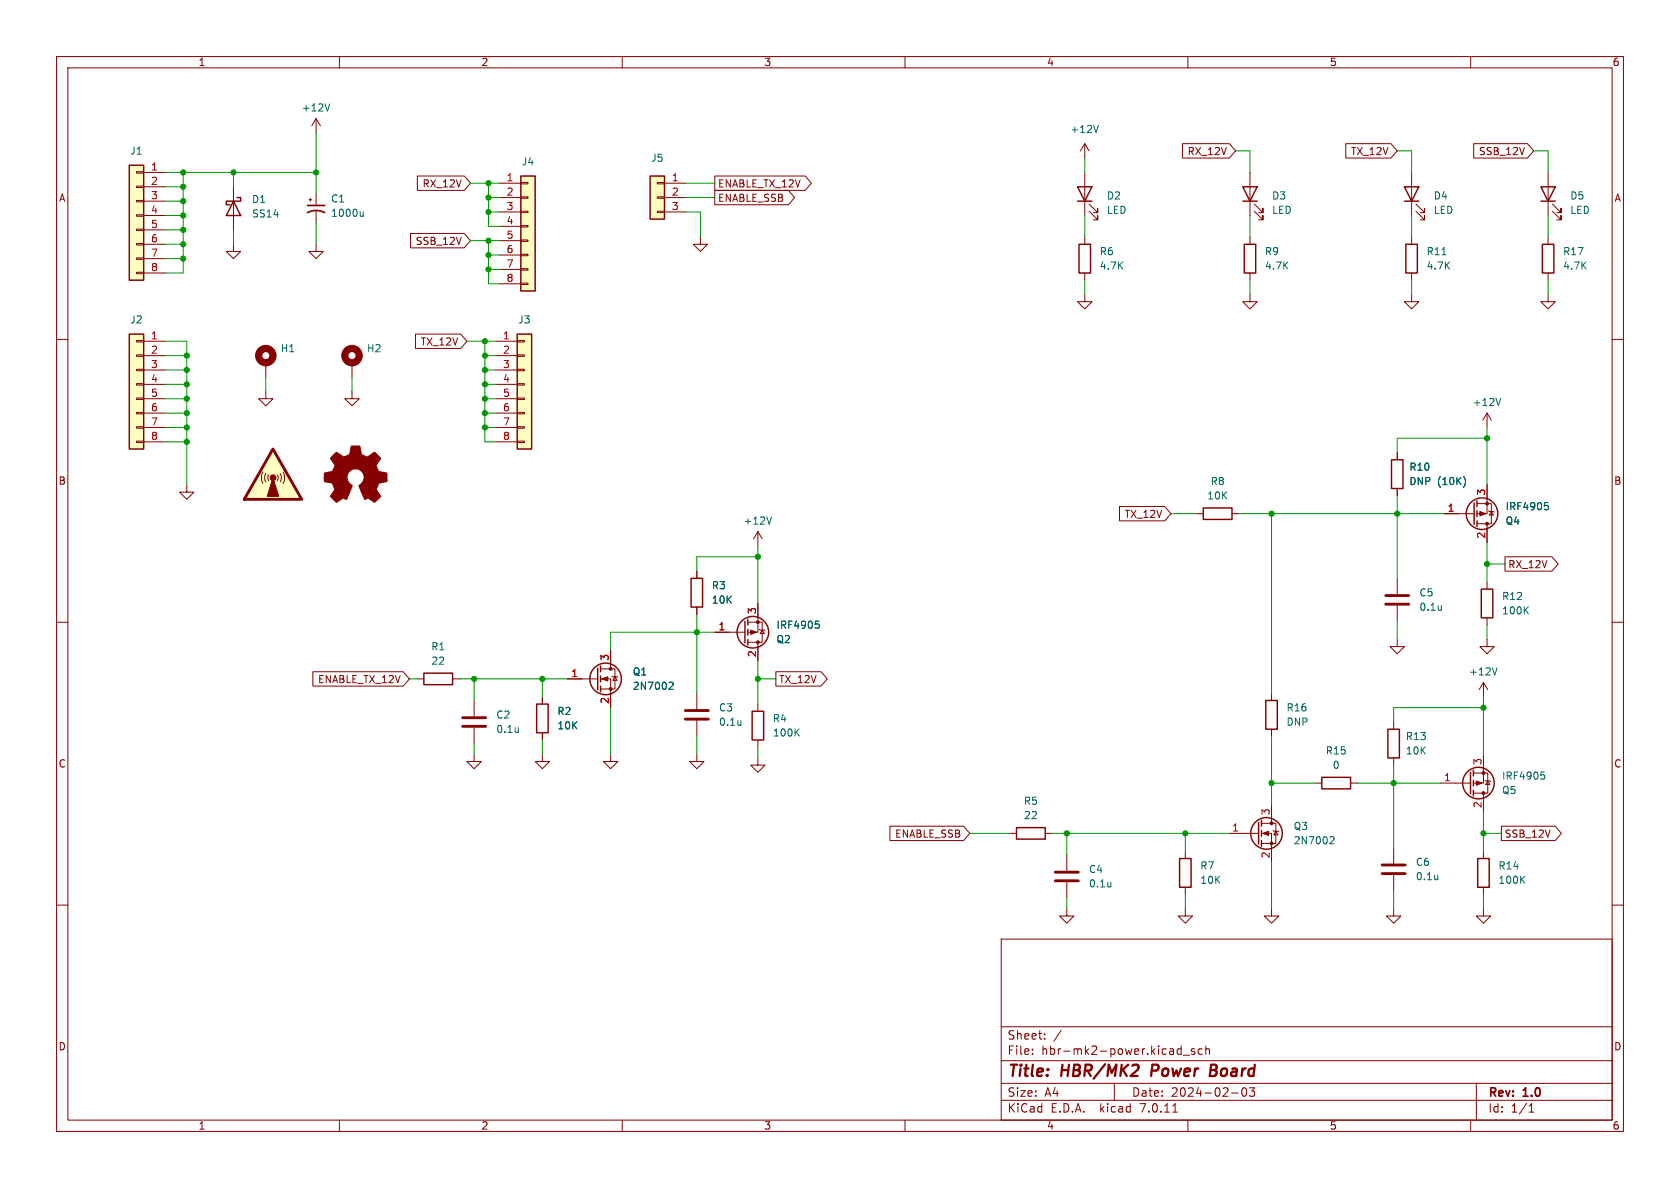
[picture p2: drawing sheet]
<svg xmlns="http://www.w3.org/2000/svg" width="297mm" height="210mm" viewBox="0 0 297 210" stroke-linecap="round" stroke-linejoin="round" font-family="sans-serif">
<g fill="none" stroke="#840000" stroke-width=".18">
<path d="M10 10h277v190h-277zM12 12h273v186h-273zM60 10v2M110 10v2M160 10v2M210 10v2M260 10v2M10 60h2M285 60h2M24.1 78h1.3v.2h-1.3zM24.1 75.4h1.3v.3h-1.3zM24.1 72.9h1.3v.3h-1.3z"/>
<path d="M24.1 70.4h1.3v.2h-1.3zM24.1 67.8h1.3v.3h-1.3zM24.1 65.3h1.3v.2h-1.3zM24.1 62.7h1.3v.3h-1.3zM24.1 60.2h1.3v.3h-1.3zM25.4 60.3h3.8M25.4 62.9h3.8M25.4 65.4h3.8M25.4 67.9h3.8M25.4 70.5h3.8M25.4 73h3.8M25.4 75.6h3.8"/>
<path d="M25.4 78.1h3.8M47 69.2v1.3h1.3l-1.3 1.3-1.3-1.3h1.3M47 64.1v2.6M255.3 90.8h5.3M261.1 89h2.6v3.6h-2.6M262.9 85.7v5.1h-1.8M262.9 92.6v3.3M263.1 90.3l.2 .1h.7l.2 .2M263.7 90.4l.3 .7h-.7zM10 110h2M126.4 111.8h5.3M132.2 110h2.5v3.5h-2.5"/>
<path d="M134 106.7v5.1h-1.8M134 113.5v3.3M134.2 111.3l.2 .1h.7l.2 .1M134.7 111.4l.4 .6h-.7zM262.9 102.9v1.2M262.9 109.2v1.3M285 110h2M134 134v1.3h1.3l-1.3 1.2-1.3-1.2h1.3M134 124.5v1.2M134 130.8v1.3M224.8 122.6v1.2M224.8 128.9v1.3"/>
<path d="M232.4 138.4h1.3M238.8 138.4h1.2M246.4 127.6v1.3M246.4 134v1.3M254.6 138.4h5.4M260.5 136.7h2.5v3.5h-2.5M262.3 133.4v5h-1.8M262.5 137.9l.1 .1h.8l.1 .2M263 138l.4 .7h-.8zM10 160h2M178.4 147.3h1.3M184.8 147.3h1.3"/>
<path d="M188.6 151.1v2.8M188.6 156v2.8M209.5 150.5v1.3M209.5 156.8v1.3M217.2 147.3h5.3M223 147.3h1.8v5.1M223 145.5h2.6v3.6h-2.6M224.8 142.2v3.3M225 146.8l.2 .1h.7l.2 .2M225.6 146.9l.3 .7h-.7zM246.4 149.9v2.8M246.4 154.7v2.8"/>
<path d="M262.3 140.2v3.3M262.3 150.5v1.3M262.3 156.8v1.3M285 160h2M177 166h108v32h-108zM188.6 160.7v1.2h1.3l-1.3 1.3-1.3-1.3h1.3M209.5 160.7v1.2h1.3l-1.3 1.3-1.2-1.3h1.2M224.8 160.7v1.2h1.3l-1.3 1.3-1.3-1.3h1.3M246.4 160.7v1.2h1.2l-1.2 1.3-1.3-1.3h1.3M262.3 160.7v1.2h1.2l-1.2 1.3-1.3-1.3h1.3M60 198v2M110 198v2"/>
<path d="M160 198v2M177 194.5h108M177 191.5h108M177 187.5h108M177 181.5h108M182.5 186.3v.1M182.5 185.5v.1M184.7 183.6v.1M184.7 182.8v.1M187.6 182.1l-1.3 2M197 191.5v3M207.3 196.6h.9"/>
<path d="M208.4 185.4l.4 .1M208.8 184.9v1.5M208.8 186.3l-.4 .1M209.2 186.5h1.1M210 198v2M211.2 185.5l-.4-.1-.2 .2 .1 .2 .5 .2v.3h-.6M212.5 185.5l-.4-.1-.3 .3v.4l.2 .2h.5M213.2 185.5l.2-.1 .3 .1 .1 .9M213.2 184.9v1.5M217.7 193.2h1.2M219.7 192.4l.2-.1a.81 .81 0 0 1 .6 .6 .81 .81 0 0 1-.3 .8l-.2 .1a.81 .81 0 0 1-.3-1.4zM220.9 192.3h.9l-.5 .6 .4 .1v.7l-.2 .1h-.4l-.2-.1"/>
<path d="M260 198v2M261 191.5v6.5M270.3 196.6h.9M270.3 195.5l.4-.4v1.5"/>
</g>
<path d="M203.6 189.3h.8M203.7 188.2l-.2 2M214 189.2h.7M214.7 189.2l.2 .1M214.9 189.1l-.2 .1M215 188.3l-.9-.1-.2 2 .9-.1" fill="none" stroke="#840000" stroke-width=".4"/>
<g fill="none" stroke="#840000" stroke-width=".25">
<path d="M22.9 59.1h2.5v20.3h-2.5zM260.6 88.9v3.8M261.1 88.5v1M261.1 90.3v1M261.1 92.1v1M131.7 109.9v3.8M132.2 109.5v1M132.2 111.3v1M132.2 113v1M261.9 104.1h2v5.1h-2zM133 125.7h2v5.1h-2zM223.8 123.8h2v5.1h-2z"/>
<path d="M233.7 137.4h5.1v2h-5.1zM245.4 128.9h2v5.1h-2zM260 136.5v3.8M260.5 136.1v1.1M260.5 137.9v1M260.5 139.7v1M179.7 146.3h5.1v2h-5.1zM208.5 151.8h2.1v5h-2.1zM222.5 145.4v3.8M223 145v1.1M223 146.8v1M223 148.6v1"/>
<path d="M261.2 151.8h2.1v5h-2.1z"/>
<circle cx="262" cy="90.8" r="2.79"/>
<circle cx="133.1" cy="111.8" r="2.79"/>
<circle cx="261.4" cy="138.4" r="2.79"/>
<circle cx="223.9" cy="147.3" r="2.79"/>
</g>
<g fill="none" stroke="#006464" stroke-width=".18">
<path d="M273.1 88.8h.6M273.2 89.3h.3l.2 .3v.4l-.5 .1M144.2 109.8h.6M144.3 110.3h.3l.2 .2-.1 .5-.4 .1M269.7 107.8l.5 .7M270.2 107.3l-.7 .7M140.7 129.4l.6 .7M141.3 128.8l-.7 .8M272.4 136.5h.6M272.6 137h.3l.2 .2-.1 .4-.4 .1M196.4 155.9v.9M196.4 156.7h-.1"/>
<path d="M235.3 147.9l.4 .1 .1 .3-.7 .9h.7M254.2 154.7v.8M254.2 155.4l-.1 .1M269 155.4l.6 .8M269.6 154.9l-.8 .7"/>
</g>
<g fill="#840000" stroke="#840000" stroke-width=".18">
<path d="M223.3 147.3l1-.4v.8z"/>
<path d="M261 138l1 .4-1 .4z"/>
<path d="M132.7 111.4l1 .4-1 .3z"/>
<path d="M261.6 90.4l1 .4-1 .4z"/>
<circle cx="224.8" cy="149.1" r=".25"/>
<circle cx="224.8" cy="145.5" r=".25"/>
<circle cx="262.3" cy="136.7" r=".25"/>
<circle cx="262.3" cy="140.2" r=".25"/>
<circle cx="134" cy="110" r=".25"/>
<circle cx="134" cy="113.5" r=".25"/>
<circle cx="262.9" cy="89" r=".25"/>
<circle cx="262.9" cy="92.6" r=".25"/>
</g>
<path d="M186.6 155.7h4M186.6 154.2h4M244.3 154.4h4.1M244.3 152.9h4.1" fill="none" stroke="#840000" stroke-width=".51"/>
<circle cx="47" cy="62.9" r="1.27" fill="none" stroke="#840000" stroke-width="1.3"/>
<path d="M22.9 59.1h2.5v20.3h-2.5z" fill="#ffffc2" stroke="#ffffc2" stroke-width=".18"/>
<path d="M48.3 79.4l5 8.9h-10.1z" fill="#ffffc2"/>
<g fill="none" stroke="#840000" stroke-width=".18">
<path d="M24.1 38h1.3v.2h-1.3zM24.1 35.4h1.3v.3h-1.3zM24.1 32.9h1.3v.2h-1.3zM24.1 30.4h1.3v.2h-1.3zM25.4 30.5h3.8M25.4 33h3.8M25.4 35.6h3.8M25.4 38.1h3.8M41.3 33v7.6M54.6 35.3h.5M54.9 35.1v.5M55.9 21v2.5"/>
<path d="M55.9 34.3v2M55.9 37.3v2.1M55.9 21l-.8 1.2M55.9 21l.7 1.2M73.8 31.1h8.3l1.1 1.3-1.1 1.3h-8.3zM88.3 32.4h3.8M88.3 34.9h3.8M88.3 37.5h3.8M92.1 39.9h1.2v.2h-1.2zM92.1 37.3h1.2v.3h-1.2zM92.1 34.8h1.2v.3h-1.2zM92.1 32.3h1.2v.2h-1.2z"/>
<path d="M116.2 37.3h1.3v.3h-1.3zM116.2 34.8h1.3v.3h-1.3zM116.2 32.3h1.3v.2h-1.3zM117.5 32.4h3.8M117.5 34.9h3.8M117.5 37.5h3.8M126.4 31.1h15.9l1.1 1.3-1.1 1.3h-15.9zM126.4 33.7h13l1.1 1.2-1.1 1.3h-13zM191.8 25.4l-.8 1.3M191.8 25.4v2.5M191.8 30.5v7.6M191.8 25.4l.7 1.3"/>
<path d="M192.5 37.3l1.6 1.6v-.8v.8h-.8M192.5 36.1l1.6 1.5v-.8v.8h-.8M209 25.4h8.3l1.1 1.3-1.1 1.2h-8.3zM221 30.5v7.6M221.7 37.3l1.6 1.6v-.8v.8h-.8M221.7 36.1l1.6 1.5v-.8v.8h-.8M237.9 25.4h8l1.1 1.3-1.1 1.2h-8zM249.6 30.5v7.6M250.3 37.3l1.5 1.6v-.8v.8h-.7M250.3 36.1l1.5 1.5v-.8v.8h-.7M260.5 25.4h9.5l1.1 1.3-1.1 1.2h-9.5zM273.7 30.5v7.6"/>
<path d="M274.4 37.3l1.6 1.6v-.8v.8h-.8M274.4 36.1l1.6 1.5v-.8v.8h-.8M24.1 48.1h1.3v.3h-1.3zM24.1 45.6h1.3v.2h-1.3zM24.1 43.1h1.3v.2h-1.3zM24.1 40.5h1.3v.3h-1.3zM25.4 40.6h3.8M25.4 43.2h3.8M25.4 45.7h3.8M25.4 48.3h3.8M41.3 43.2v1.3h1.2l-1.2 1.2-1.3-1.2h1.3M55.9 43.2v1.3h1.2l-1.2 1.2-1.3-1.2h1.3"/>
<path d="M72.6 41.3h9.5l1.1 1.2-1.1 1.3h-9.5zM73.5 59.1h7.9l1.1 1.2-1.1 1.3h-7.9zM88.3 40h3.8M88.3 42.5h3.8M88.3 45.1h3.8M88.3 47.6h3.8M88.3 50.2h3.8M92.1 50h1.2v.3h-1.2zM92.1 47.5h1.2v.3h-1.2zM92.1 45h1.2v.2h-1.2zM92.1 42.4h1.2v.3h-1.2zM123.8 41.9v1.3h1.3l-1.3 1.3-1.2-1.3h1.2"/>
<path d="M191.8 52.1v1.2h1.2l-1.2 1.3-1.3-1.3h1.3M191.8 41.9v1.3M191.8 48.3v1.2M221 52.1v1.2h1.2l-1.2 1.3-1.3-1.3h1.3M221 41.9v1.3M221 48.3v1.2M249.6 52.1v1.2h1.2l-1.2 1.3-1.3-1.3h1.3M249.6 41.9v1.3M249.6 48.3v1.2M273.7 52.1v1.2h1.3l-1.3 1.3-1.3-1.3h1.3M273.7 41.9v1.3M273.7 48.3v1.2"/>
<path d="M62.2 69.2v1.3h1.3l-1.3 1.3-1.2-1.3h1.2M62.2 64.1v2.6M87.6 60.3h3.8M87.6 62.9h3.8M87.6 65.4h3.8M87.6 67.9h3.8M87.6 70.5h3.8M87.6 73h3.8M87.6 75.6h3.8M87.6 78.1h3.8M91.4 78h1.3v.2h-1.3zM91.4 75.4h1.3v.3h-1.3z"/>
<path d="M91.4 72.9h1.3v.3h-1.3zM91.4 70.4h1.3v.2h-1.3zM91.4 67.8h1.3v.3h-1.3zM91.4 65.3h1.3v.2h-1.3zM91.4 62.7h1.3v.3h-1.3zM91.4 60.2h1.3v.3h-1.3zM262.9 73l-.8 1.3M262.9 73v2.6M262.9 73l.8 1.3M33 85.7v1.3h1.3l-1.3 1.3-1.3-1.3h1.3M46.5 83.4l-.3 1 .3 1.1M47 83.7l-.2 .8 .2 .7"/>
<path d="M47.5 83.9l-.2 .5 .2 .6M49 83.9l.2 .6-.2 .5M49.5 83.7l.2 .7-.2 .8M50 83.4l.3 1.1-.3 1M134 94l-.8 1.3M134 94v2.5M134 94l.7 1.3M197.9 89.5h8l1.1 1.3-1.1 1.3h-8zM211.5 90.8h1.2M217.8 90.8h1.3M247 80v1.3M247 86.4v1.2"/>
<path d="M255.3 90.8h2.5M262.9 85.7v2.6M262.9 93.3v2.6M266.1 98.4h8.3l1.1 1.3-1.1 1.3h-8.3zM55.3 118.7h16l1.1 1.3-1.1 1.3h-16zM106.2 118.2h2.5v3.6h-2.5M107.9 114.9v3.3M108.2 119.5l.1 .1h.8l.1 .2M108.7 119.6l.4 .7h-.8zM123.2 101v1.2M123.2 107.3v1.3M126.4 111.8h2.5"/>
<path d="M134 106.7v2.5M134 114.3v2.5M137.2 118.7h7.9l1.2 1.3-1.2 1.3h-7.9zM247 113v1.3h1.3l-1.3 1.3-1.3-1.3h1.3M247 102.2v2.8M247 107.1v2.8M262.9 113v1.3h1.3l-1.3 1.3-1.3-1.3h1.3M73.7 120h1.2M80 120h1.3M83.8 133.4v1.2h1.3l-1.3 1.3-1.3-1.3h1.3M83.8 123.8v2.8M83.8 128.7v2.7"/>
<path d="M95.9 133.4v1.2h1.3l-1.3 1.3-1.3-1.3h1.3M95.9 123.2v1.3M95.9 129.5v1.3M100.3 120h5.4M106.2 120h1.7v5.1M107.9 133.4v1.2h1.3l-1.3 1.3-1.2-1.3h1.2M123.2 133.4v1.2h1.3l-1.3 1.3-1.3-1.3h1.3M123.2 122.6v2.7M123.2 127.4v2.8M262.3 120.7l-.8 1.2M262.3 120.7v2.5M262.3 120.7l.7 1.2"/>
<path d="M157.3 146h13l1.1 1.3-1.1 1.3h-13zM265.4 146h9.5l1.1 1.3-1.1 1.3h-9.5z"/>
</g>
<g fill="#840000" stroke="#840000" stroke-width=".18">
<path d="M48.3 84.5l1 3.3h-2.1z"/>
<path d="M106.4 120l1-.4v.8z"/>
<path d="M58.9 80.4l.6-.5 .9 .6a.62 .62 0 0 0 1 0l.2-.1a1.62 1.62 0 0 0 .5-1.3l.1-.3 1.4 .1 .2 .7a.74 .74 0 0 0 .6 1l.5 .2 1.3-.9 1.1 1.1-.4 .7a.75 .75 0 0 0-.2 1.2l.2 .4 1.5 .3v1.5l-1.4 .3-.1 .1a1.23 1.23 0 0 0-.3 1.2l.7 1-.1 .2-1 .9-.8-.5a.54 .54 0 0 0-.9 0l-1-2.4a2.33 2.33 0 0 0 .8-1.9 1.54 1.54 0 0 0-2.5-.7 1.54 1.54 0 0 0 .5 2.6l-1.1 2.4a.69 .69 0 0 0-1.1 .1l-.6 .4-1.1-1.1 .8-1.2-.2-.5a.71 .71 0 0 0-.9-.7l-.8-.2v-1.5l.5-.1a1.11 1.11 0 0 0 1.2-.7 .72 .72 0 0 0-.2-1.2l-.4-.6z"/>
<circle cx="48.3" cy="84.5" r=".51"/>
<circle cx="107.9" cy="121.8" r=".25"/>
<circle cx="107.9" cy="118.2" r=".25"/>
</g>
<path d="M48.3 79.4l5 8.9h-10.1zM245 106.8h4M245 105.3h4M81.8 128.4h4.1M81.8 126.9h4.1M121.2 127.1h4M121.2 125.6h4" fill="none" stroke="#840000" stroke-width=".51"/>
<g fill="none" stroke="#006464" stroke-width=".18">
<path d="M58.3 18.4l-.4 1.2M64.2 37.4v.8M64.2 38.1l-.2 .1h-.3M194.2 22.2l-.4 1.2M254.9 45h.8M265.3 70.4l-.4 1.3M136.4 91.4l-.4 1.3M258.9 84.5l.2 .6-.2 .8M273.1 88.8h.6M273.2 89.3h.3l.2 .3v.4l-.5 .1M144.2 109.8h.6M144.3 110.3h.3l.2 .2-.1 .5-.4 .1"/>
<path d="M254.8 107v.9M254.8 107.8h-.1M264.7 118.1l-.4 1.2M91.6 128.6v.9M91.6 129.4h.1M118.5 120.6l.4 .1 .1 .3-.8 .9h.8M131 127.4v.8M131 128.1l-.1 .1"/>
</g>
<g fill="none" stroke="#840000" stroke-width=".25">
<path d="M22.9 29.2h2.5v20.3h-2.5zM41.3 35.6l1.2 2.5h-2.5zM41.9 34.9h.6v.7h-2.5v.6h.6M92.1 31.1h2.5v20.3h-2.5zM114.9 31.1h2.6v7.6h-2.6zM190.5 33h2.5l-1.2 2.6zM190.5 35.6h2.5M219.7 33h2.5l-1.2 2.6zM219.7 35.6h2.5M248.3 33h2.5l-1.2 2.6zM248.3 35.6h2.5M272.4 33h2.6l-1.3 2.6z"/>
<path d="M272.4 35.6h2.6M91.4 59.1h2.6v20.3h-2.6zM190.8 43.2h2v5.1h-2zM220 43.2h2v5.1h-2zM248.5 43.2h2.1v5.1h-2.1zM272.7 43.2h2v5.1h-2zM212.7 89.8h5.1v2h-5.1zM246 81.3h2v5.1h-2zM74.9 119h5.1v2h-5.1zM105.7 118.1v3.8M106.2 117.7v1M106.2 119.5v1"/>
<path d="M122.2 102.2h2v5.1h-2zM94.9 124.5h2v5h-2zM106.2 121.3v1"/>
<circle cx="107.1" cy="120" r="2.79"/>
</g>
<circle cx="62.2" cy="62.9" r="1.27" fill="none" stroke="#840000" stroke-width="1.3"/>
<g fill="#ffffc2" stroke="#ffffc2" stroke-width=".18">
<path d="M114.9 31.1h2.6v7.6h-2.6z"/>
<path d="M92.1 31.1h2.5v20.3h-2.5z"/>
<path d="M22.9 29.2h2.5v20.3h-2.5z"/>
<path d="M91.4 59.1h2.6v20.3h-2.6z"/>
</g>
<path d="M54.4 37.6a3.2 3.2 0 0 1 3 0M54.4 36.3h3" fill="none" stroke="#840000" stroke-width=".3"/>
<g fill="none" stroke="#009600" stroke-width=".18">
<path d="M29.2 30.5h26.7M29.2 33h3.2M29.2 35.6h3.2M29.2 38.1h3.2M32.4 30.5v17.8h-3.2M41.3 30.5v2.5M55.9 23.5v10.8M55.9 39.4v3.8M83.2 32.4h5.1M86.4 34.9h1.9M86.4 32.4v7.6h1.9M86.4 37.5h1.9"/>
<path d="M121.3 32.4h5.1M121.3 34.9h5.1M121.3 37.5h2.5v4.4M191.8 27.9v2.6M191.8 38.1v3.8M218.4 26.7h2.6v3.8M221 38.1v3.8M247 26.7h2.6v3.8M249.6 38.1v3.8M271.1 26.7h2.6v3.8M273.7 38.1v3.8M29.2 45.7h3.2"/>
<path d="M29.2 43.2h3.2M29.2 40.6h3.2M41.3 40.6v2.6M83.2 42.5h5.1M86.4 42.5v7.7h1.9M86.4 45.1h1.9M86.4 47.6h1.9M191.8 49.5v2.6M221 49.5v2.6M249.6 49.5v2.6M273.7 49.5v2.6M29.2 70.5h3.8"/>
<path d="M29.2 67.9h3.8M29.2 73h3.8M29.2 60.3h3.8v25.4M29.2 75.6h3.8M29.2 78.1h3.8M29.2 65.4h3.8M29.2 62.9h3.8M47 66.7v2.5M62.2 66.7v2.5M82.5 60.3h5.1M85.7 60.3v17.8h1.9M85.7 70.5h1.9"/>
<path d="M85.7 67.9h1.9M85.7 73h1.9M85.7 75.6h1.9M85.7 65.4h1.9M85.7 62.9h1.9M262.9 77.5h-15.9v2.5M262.9 75.6v10.1M134 98.4h-10.8v2.6M134 96.5v10.2M207 90.8h4.5M219.1 90.8h36.2M224.8 90.8v31.8"/>
<path d="M247 87.6v14.6M262.9 95.9v7M262.9 99.7h3.2M123.2 108.6v14M126.4 111.8h-18.5v3.1M134 116.8v7.7M247 109.9v3.1M262.9 110.5v2.5M72.4 120h1.3M81.3 120h19M83.8 120v3.8M83.8 131.4v2"/>
<path d="M95.9 120v3.2M95.9 130.8v2.6M107.9 125.1v8.3M123.2 130.2v3.2M134 120h3.2M134 132.1v1.9M224.8 130.2v12M224.8 138.4h7.6M240 138.4h14.6M246.4 135.3v14.6M262.3 123.2v10.2M262.3 125.1h-15.9v2.5"/>
<path d="M171.4 147.3h7M186.1 147.3h31.1M188.6 147.3v3.8M188.6 158.8v1.9M209.5 147.3v3.2M209.5 158.1v2.6M224.8 152.4v8.3M246.4 157.5v3.2M262.3 143.5v7M262.3 158.1v2.6M262.3 147.3h3.1"/>
</g>
<g fill="#009600" stroke="#009600" stroke-width=".18">
<circle cx="32.4" cy="45.7" r=".46"/>
<circle cx="33" cy="73" r=".46"/>
<circle cx="33" cy="70.5" r=".46"/>
<circle cx="33" cy="67.9" r=".46"/>
<circle cx="33" cy="62.9" r=".46"/>
<circle cx="33" cy="65.4" r=".46"/>
<circle cx="33" cy="75.6" r=".46"/>
<circle cx="33" cy="78.1" r=".46"/>
<circle cx="85.7" cy="75.6" r=".46"/>
<circle cx="83.8" cy="120" r=".46"/>
<circle cx="95.9" cy="120" r=".46"/>
<circle cx="134" cy="98.4" r=".46"/>
<circle cx="123.2" cy="111.8" r=".46"/>
<circle cx="85.7" cy="62.9" r=".46"/>
<circle cx="85.7" cy="60.3" r=".46"/>
<circle cx="86.4" cy="47.6" r=".46"/>
<circle cx="85.7" cy="70.5" r=".46"/>
<circle cx="85.7" cy="67.9" r=".46"/>
<circle cx="85.7" cy="73" r=".46"/>
<circle cx="85.7" cy="65.4" r=".46"/>
<circle cx="32.4" cy="35.6" r=".46"/>
<circle cx="32.4" cy="38.1" r=".46"/>
<circle cx="41.3" cy="30.5" r=".46"/>
<circle cx="32.4" cy="30.5" r=".46"/>
<circle cx="32.4" cy="33" r=".46"/>
<circle cx="32.4" cy="43.2" r=".46"/>
<circle cx="32.4" cy="40.6" r=".46"/>
<circle cx="55.9" cy="30.5" r=".46"/>
<circle cx="86.4" cy="34.9" r=".46"/>
<circle cx="86.4" cy="32.4" r=".46"/>
<circle cx="86.4" cy="37.5" r=".46"/>
<circle cx="86.4" cy="45.1" r=".46"/>
<circle cx="86.4" cy="42.5" r=".46"/>
<circle cx="224.8" cy="90.8" r=".46"/>
<circle cx="247" cy="90.8" r=".46"/>
<circle cx="262.9" cy="77.5" r=".46"/>
<circle cx="262.9" cy="99.7" r=".46"/>
<circle cx="209.5" cy="147.3" r=".46"/>
<circle cx="134" cy="120" r=".46"/>
<circle cx="188.6" cy="147.3" r=".46"/>
<circle cx="246.4" cy="138.4" r=".46"/>
<circle cx="262.3" cy="125.1" r=".46"/>
<circle cx="224.8" cy="138.4" r=".46"/>
<circle cx="262.3" cy="147.3" r=".46"/>
</g>
<g font-size="2.8" fill="#840000">
<text x="178" y="190.9">Title:</text>
<text x="187.7" y="190.9">HBR/MK2</text>
<text x="204.4" y="190.9">Power</text>
<text x="215.5" y="190.9">Board</text>
</g>
<g font-size="2.1" fill="#840000">
<text x="178" y="184">Sheet:</text>
<text x="178" y="186.7">File:</text>
<text x="184.1" y="186.7">hbr-mk2-power.kicad_sch</text>
<text x="178" y="196.9">KiCad</text>
<text x="178" y="194.1">Size:</text>
<text x="184.7" y="194.1">A4</text>
<text x="185.7" y="196.9">E.D.A.</text>
<text x="194.6" y="196.9">kicad</text>
<text x="200" y="194.1">Date:</text>
<text x="201.8" y="196.9">7.0.11</text>
<text x="207" y="194.1">2024-02-03</text>
<text x="263" y="194.3">Rev:</text>
<text x="263" y="196.9">Id:</text>
<text x="267.1" y="196.9">1/1</text>
<text x="269.4" y="194.3">1.0</text>
</g>
<g font-size="1.8" fill="#840000">
<text x="35" y="11.9">1</text>
<text x="85" y="11.9">2</text>
<text x="135" y="11.9">3</text>
<text x="185" y="11.9">4</text>
<text x="235" y="11.9">5</text>
<text x="285" y="11.9">6</text>
<text x="209.9" y="27.6">RX_12V</text>
<text x="238.7" y="27.6">TX_12V</text>
<text x="261.3" y="27.6">SSB_12V</text>
<text x="10.3" y="35.9">A</text>
<text x="74.6" y="33.3">RX_12V</text>
<text x="126.8" y="33.3">ENABLE_TX_12V</text>
<text x="126.8" y="35.9">ENABLE_SSB</text>
<text x="285.3" y="35.9">A</text>
<text x="73.4" y="43.5">SSB_12V</text>
<text x="74.3" y="61.3">TX_12V</text>
<text x="10.3" y="85.9">B</text>
<text x="285.3" y="85.9">B</text>
<text x="198.7" y="91.8">TX_12V</text>
<text x="266.5" y="100.6">RX_12V</text>
<text x="56.1" y="121">ENABLE_TX_12V</text>
<text x="137.6" y="121">TX_12V</text>
<text x="10.3" y="135.9">C</text>
<text x="285.3" y="135.9">C</text>
<text x="158.1" y="148.3">ENABLE_SSB</text>
<text x="265.9" y="148.3">SSB_12V</text>
<text x="10.3" y="185.9">D</text>
<text x="285.3" y="185.9">D</text>
<text x="35" y="199.9">1</text>
<text x="85" y="199.9">2</text>
<text x="135" y="199.9">3</text>
<text x="185" y="199.9">4</text>
<text x="235" y="199.9">5</text>
<text x="285" y="199.9">6</text>
</g>
<g font-size="1.8" fill="#006464">
<text x="53.2" y="19.9">+12V</text>
<text x="189.1" y="23.7">+12V</text>
<text x="22.9" y="27.5">J1</text>
<text x="92.2" y="29.4">J4</text>
<text x="115" y="28.8">J5</text>
<text x="58.4" y="36">C1</text>
<text x="195.6" y="35.5">D2</text>
<text x="224.8" y="35.5">D3</text>
<text x="253.4" y="35.5">D4</text>
<text x="277.5" y="35.5">D5</text>
<text x="44.5" y="36.1">D1</text>
<text x="44.5" y="38.6">SS14</text>
<text x="58.4" y="38.5">1000u</text>
<text x="195.6" y="38">LED</text>
<text x="224.8" y="38">LED</text>
<text x="253.4" y="38">LED</text>
<text x="277.5" y="38">LED</text>
<text x="194.3" y="45.3">R6</text>
<text x="194.3" y="47.9">4.7K</text>
<text x="223.5" y="45.3">R9</text>
<text x="223.5" y="47.9">4.7K</text>
<text x="252.1" y="45.3">R11</text>
<text x="252.1" y="47.9">4.7K</text>
<text x="276.2" y="45.3">R17</text>
<text x="276.2" y="47.9">4.7K</text>
<text x="22.9" y="57.4">J2</text>
<text x="91.5" y="57.4">J3</text>
<text x="49.5" y="62.5">H1</text>
<text x="64.8" y="62.5">H2</text>
<text x="260.2" y="72">+12V</text>
<text x="249.1" y="83.4">R10</text>
<text x="213.3" y="88.5">10K</text>
<text x="213.9" y="86">R8</text>
<text x="249.1" y="86">DNP</text>
<text x="254.1" y="86">(10K)</text>
<text x="131.3" y="92.9">+12V</text>
<text x="266.1" y="92.9">Q4</text>
<text x="266.1" y="90.4">IRF4905</text>
<text x="125.7" y="104.4">R3</text>
<text x="125.7" y="106.9">10K</text>
<text x="250.8" y="105.6">C5</text>
<text x="265.4" y="106.3">R12</text>
<text x="137.2" y="113.9">Q2</text>
<text x="137.2" y="111.4">IRF4905</text>
<text x="250.8" y="108.2">0.1u</text>
<text x="265.4" y="108.8">100K</text>
<text x="76.1" y="115.2">R1</text>
<text x="76.2" y="117.7">22</text>
<text x="111.8" y="119.6">Q1</text>
<text x="259.6" y="119.6">+12V</text>
<text x="111.8" y="122.1">2N7002</text>
<text x="127" y="126">C3</text>
<text x="227.3" y="126">R16</text>
<text x="87.6" y="127.2">C2</text>
<text x="87.6" y="129.8">0.1u</text>
<text x="98.4" y="126.6">R2</text>
<text x="98.4" y="129.1">10K</text>
<text x="127" y="128.5">0.1u</text>
<text x="136.5" y="127.9">R4</text>
<text x="136.5" y="130.4">100K</text>
<text x="227.3" y="128.5">DNP</text>
<text x="248.4" y="131">R13</text>
<text x="234.3" y="133.6">R15</text>
<text x="235.5" y="136.1">0</text>
<text x="248.4" y="133.6">10K</text>
<text x="180.9" y="142.5">R5</text>
<text x="265.4" y="140.6">Q5</text>
<text x="265.4" y="138">IRF4905</text>
<text x="180.9" y="145">22</text>
<text x="228.6" y="146.9">Q3</text>
<text x="228.6" y="149.5">2N7002</text>
<text x="192.4" y="154.5">C4</text>
<text x="212.1" y="153.9">R7</text>
<text x="250.2" y="153.3">C6</text>
<text x="250.2" y="155.8">0.1u</text>
<text x="264.8" y="153.9">R14</text>
<text x="192.4" y="157.1">0.1u</text>
<text x="212.1" y="156.4">10K</text>
<text x="264.8" y="156.4">100K</text>
</g>
<g font-size="1.8" fill="#a90000">
<text x="26.6" y="30.2">1</text>
<text x="26.6" y="32.8">2</text>
<text x="26.6" y="35.3">3</text>
<text x="89.5" y="32.1">1</text>
<text x="89.5" y="34.7">2</text>
<text x="118.7" y="32.1">1</text>
<text x="118.7" y="34.7">2</text>
<text x="26.6" y="37.8">4</text>
<text x="26.6" y="40.4">5</text>
<text x="89.5" y="37.2">3</text>
<text x="89.5" y="39.8">4</text>
<text x="118.7" y="37.2">3</text>
<text x="26.6" y="42.9">6</text>
<text x="26.6" y="45.5">7</text>
<text x="89.5" y="42.3">5</text>
<text x="89.5" y="44.8">6</text>
<text x="89.5" y="47.4">7</text>
<text x="26.6" y="48">8</text>
<text x="89.5" y="49.9">8</text>
<text x="26.6" y="60.1">1</text>
<text x="26.6" y="62.6">2</text>
<text x="26.6" y="65.2">3</text>
<text x="88.8" y="60.1">1</text>
<text x="88.8" y="62.6">2</text>
<text x="88.8" y="65.2">3</text>
<text x="26.6" y="67.7">4</text>
<text x="26.6" y="70.2">5</text>
<text x="88.8" y="67.7">4</text>
<text x="88.8" y="70.2">5</text>
<text x="26.6" y="72.8">6</text>
<text x="26.6" y="75.3">7</text>
<text x="26.6" y="77.9">8</text>
<text x="88.8" y="72.8">6</text>
<text x="88.8" y="75.3">7</text>
<text x="88.8" y="77.9">8</text>
<text x="262.6" y="87.7" transform="rotate(-90 262.6 87.7)">3</text>
<text x="255.8" y="90.6">1</text>
<text x="262.6" y="95.3" transform="rotate(-90 262.6 95.3)">2</text>
<text x="126.9" y="111.5">1</text>
<text x="133.7" y="108.7" transform="rotate(-90 133.7 108.7)">3</text>
<text x="100.9" y="119.8">1</text>
<text x="107.7" y="116.9" transform="rotate(-90 107.7 116.9)">3</text>
<text x="133.7" y="116.3" transform="rotate(-90 133.7 116.3)">2</text>
<text x="107.7" y="124.5" transform="rotate(-90 107.7 124.5)">2</text>
<text x="262" y="135.3" transform="rotate(-90 262 135.3)">3</text>
<text x="255.2" y="138.2">1</text>
<text x="262" y="142.9" transform="rotate(-90 262 142.9)">2</text>
<text x="217.7" y="147.1">1</text>
<text x="224.5" y="144.2" transform="rotate(-90 224.5 144.2)">3</text>
<text x="224.5" y="151.8" transform="rotate(-90 224.5 151.8)">2</text>
</g>
</svg>
